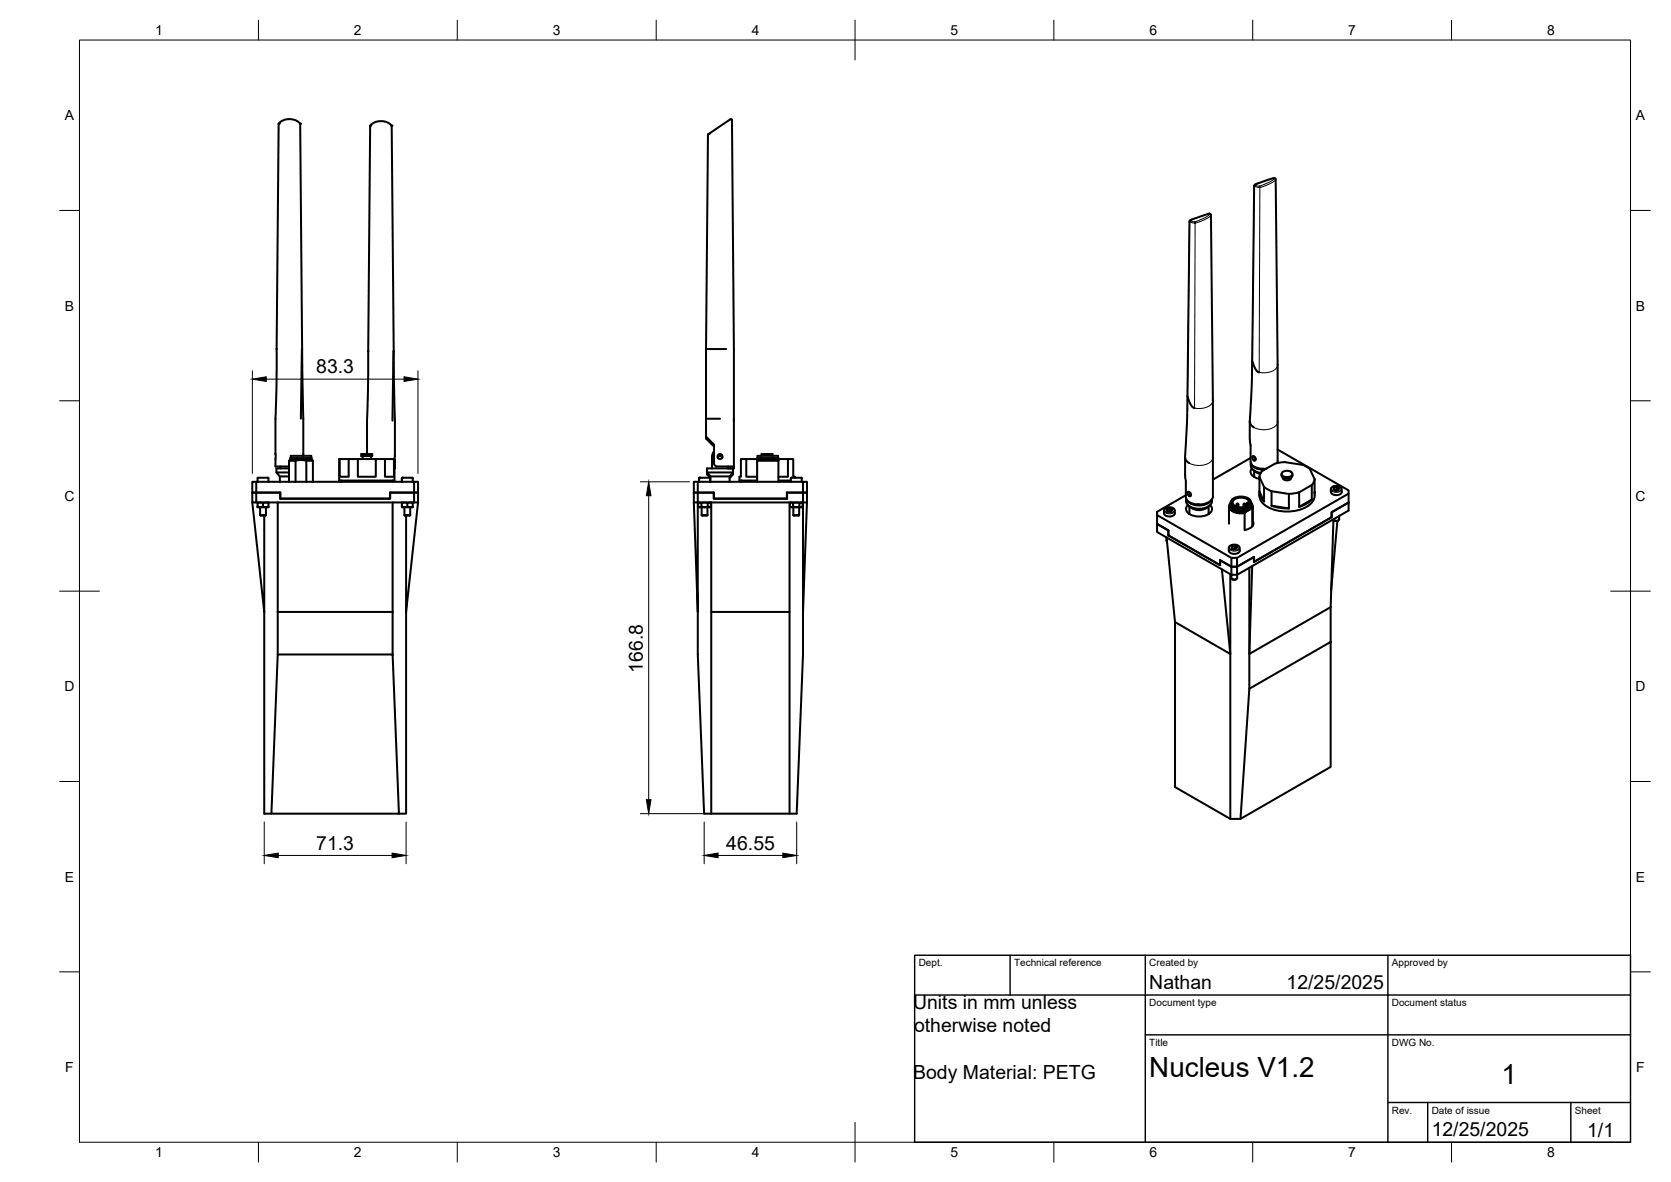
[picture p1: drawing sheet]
<svg xmlns="http://www.w3.org/2000/svg" width="420mm" height="297mm" viewBox="0 0 420 297" stroke-linecap="round" stroke-linejoin="round" font-family="sans-serif">
<!-- layer: Visible -->
<g fill="none" stroke="#000" stroke-width=".51">
<path d="M70.1 31.2l.7-.8 1.8-.5 1.8 .4 1.1 .8 .5 56.6M70.1 31.2l-.5 56.5M70.1 31.2h.1M178 33.9l-.5 53.8v22.5l2 2M178.1 33.7l5.5-3.7 .4 .1 .5 57.6v30h-1.5v-.5M178.1 33.7l-.1 .2M69.6 87.7l-.3 29.5h3.4M69.6 87.7h.1M76 87.7l.3 17.5-.1 9.4M76 87.7l-.4 17.5M92.6 88.2h.1M92.6 88.2l-.3 25.9"/>
<path d="M92.6 88.2l.5-56.6 1.2-.9 1.2-.3 1.7 .3 1.3 .9 .5 56.6M99 88.2l.3 17.5-.1 12M99 88.2l-.3 17.5M177.8 87.7h4.8M298.6 99.6l.5-44 .7-.5 4.3-1.4 .4 .3 .5 46.7v24.1a2.64 2.64 0 0 1-2.7 1.9 4 4 0 0 1-4-1.2l-.1-.5M314.8 94.9l-.5 10.4a1.82 1.82 0 0 0 1 2.1M314.9 90.7l.8 2.1 .5 .6 .4 .2M321.2 91.7l-.4-46.6-.2-.3-.3-.1-4.4 1.5-.6 .5-.5 47.9M321.2 91.7v24.1M69.5 118.7h3.2M70.4 119.7h2.3M70.5 117.2v.5"/>
<path d="M72.7 115.8h1.6v5.3M72.7 117.7h-3.2v1l.9 1v1.4M72.7 115.8v5.3M73 115.6v-.5h5.4v.5l.3 .2M73 115.6h5.4M73 115.6l-.3 .2M73.1 115.1v-.5h5.2v.5M74.3 115.8l1.2-.2 3.2 .2M77 115.8v5.3M78.7 115.8v5.3M85.3 115.4h.1v4.4h2.3v-4.4h2.3v4.4h4.5v-4.4h2.3v4.4h2.3v-4.4h.1v5.4h-13.9zM85.4 115.4h2.3"/>
<path d="M90 115.4h4.5M90.8 114.1h2.8v.5h-2.8zM91.2 114.6v.8M93.3 114.6v.8M96.8 115.4h2.3M177.5 109.7l2 2v5l.5 .5h4.5M177.7 105.2h3.3M177.8 119.2v-1.5h6.5v1l-.8 1M177.8 119.2h.4M177.8 119.2l.8 1M178.6 119.7h4.9M178.6 119.7l-.8-1h6.5v.5l-.8 1"/>
<path d="M178.6 119.7v1.4M179.5 113.4l-.4 1-.1 3.3M180.5 115l.4-.4 .4 .1 .3 .3M183.5 119.7v1.4M183.9 119.2h.4M187.6 115.4h2.8M190.4 115.6v-.5h5.3v.5M190.4 115.6h5.3M190.4 115.6v.2h5.3v5.3M190.4 119.8h-2.8v-4.4h-1.3v4.4h-.4v1h4.5M190.4 115.8v5.3M190.5 115.1v-.5h5.1v.5"/>
<path d="M191.5 114.6v-.5h2.7v.5M195.7 115.6v.2M195.7 119.8h2.4v-4.4h1.4v4.4h.3v.3M195.7 115.4h2.4M298 115v4.5M298 119.5l.2 1.4M298.5 103.9l-.5 10.3a1.84 1.84 0 0 0 1 2.2M300.4 102.6l-.5-.2-.5-.7-.8-2-.1 3.9M314.2 106v4.5M314.3 110.5l.2 1.5M314.5 112v4.1M314.5 115.1l-9.5 5.4"/>
<path d="M314.5 116v.3a2.13 2.13 0 0 0 2 1.4l1.9 .1M314.7 117.7a1.48 1.48 0 0 0 1 2.3l1 .3M314.9 114.7h.5l.3 .7a.42 .42 0 0 1-.5 .3 .42 .42 0 0 1-.3-.5zM315.1 118.1l.9 .7 .9 .3M315.3 114.7l.5 .7M315.3 118.3v1.6M315.6 115v.3M316.7 119.9l1.1 2.5v3.6l-1.1-2.5zM317.3 117.8h.1M317.4 117.8h.4M317.9 118.1a3 3 0 0 1-3.4-1.9 2.08 2.08 0 0 0 1.8 2.5l.7 .2M321.2 113l17.9 10.2v3.1"/>
<path d="M321.3 115.8l-.2 .6M322.2 119.1a1.39 1.39 0 0 0 2.2 1 .83 .83 0 0 0 .6-1M322.3 118.8a1.67 1.67 0 0 1 2.7 .3 1.57 1.57 0 0 1-2.8 0zM323.1 116.1l4.4 .7 1.9 1.1M323.1 116.1l-2.6 .4-3.1 1.9-.7 1.4M329.4 117.9l1.1 2.5M63.4 126.3l3 27.5v-24.2M64.4 123.8v2.5h-1v-2.5h7v1.5h27.7v-1.5h6M64.4 126.3h39.7M64.4 123.8v-2.7h-1v2.7h7.1v1.5h27.6v-1.5h7v-2.7h-1v2.7M64.4 121.1h39.7M64.8 126.4l.5-.1 .8 .1v.9l-.5 .2-.8-.2z"/>
<path d="M64.8 127.3v.2h2.7v-.2M64.8 126.3v.1M65.4 129.4h1.5M65.4 129.4l.1 .2 1.4-.2M65.4 127.5v1.9M66.9 127.5v1.9M67.4 120.1h-2.6v1M67.4 120l.1 .2v.9M67.5 126.3v.1l-.5-.1-.9 .1M67.5 126.4v.9l-.5 .2-.9-.2M69.8 126.3v27.5h28.9M85.7 120.7l-.1 .4"/>
<path d="M98.7 126.3v38.2M98.7 120.7l.2 .4M101 121.1v-.9l.2-.2 2.6 .1v1M101 126.4l.6-.1 .8 .1v.9l-.5 .2-.9-.2zM101 126.3v.1M101 127.3v.2M101 127.5h.1M101.1 127.5h2.7M101.1 126.3h-.1M101.7 129.4h1.4M101.7 129.4l.1 .2 1.3-.2M101.7 127.5v1.9"/>
<path d="M103.1 127.5v1.9M103.8 126.3h.1M103.8 126.3v.1l-.5-.1-.9 .1M103.8 126.4v.9l-.5 .2-.9-.2M103.8 127.3v.2M103.8 127.5h.1M104.1 123.8h1v2.5h-1zM105.1 126.3l-3 27.5v-24.2M174.5 126.3l1 27.5v-27.5h3.3M175.5 123.8v2.5h-1v-2.5h5v1.5h18.4v-1.5h5v2.5h-1v-2.5M175.5 121.1h-1v2.7h5v1.5h18.3v-1.5h5.1v-2.7h-1v2.7M175.6 127.3l.2 .2h2.7l.2-.2"/>
<path d="M175.8 121.1v-.9l.1-.2 2.6 .1v1M175.8 126.3l-.2 .1M176.4 126.4l-.4-.1-.4 .1v.9l.3 .2 .5-.2M176.4 129.4h1.5M176.4 129.4l.2 .2 1.3-.2M176.4 127.5v1.9M177.9 127.5v1.9M177.9 126.4l.3-.1 .5 .1v1l-.8-.1zM177.9 126.4l-.6-.1-.9 .1v.9l.6 .2 .9-.2M178.5 126.3l.2 .1M178.8 126.3h23.1v27.5l1-27.5M178.8 126.3v27.5h19.7v-27.5"/>
<path d="M186.4 120.7l-.2 .4M195.7 120.8h3.1M198.6 127.3l.3 .2h2.7l.2-.2M198.8 121.1v-.9l.2-.1h2.6v1M198.9 126.3l-.3 .1M199.4 126.4l-.3-.1-.5 .1v.9l.3 .2 .5-.2M199.5 129.4h1.4M199.5 129.4l.1 .2 1.3-.2M199.5 127.5v1.9M200.9 127.5v1.9M201 126.4l.3-.1 .5 .1v.9h-.8zM201 126.4l-.6-.1-1 .1v.9l.6 .2 1-.2"/>
<path d="M201.6 126.3l.2 .1M201.9 121.1h-26.4v2.7M292.8 127.9l.6-.3 .8-.1 .7 .1 .5 .6a1.39 1.39 0 0 1-1.3 1.7 1.39 1.39 0 0 1-1.4-1.6zM293.3 135.1v.8M293.3 135.9l.1 .2M293.3 135.1l16.3 9.3M293.3 135.1l2.1 21.2 14 8-2.2-21.2M293.5 127.9l.7-.1 .5 .3-.1 .4-.7 .1-.6-.3zM293.5 127.9v.5M293.8 134.5l13 7.5v-1.2M293.8 134.5v-1.2l-2.9-1.7v2.1l2.4 1.4M294.2 127.8v.6l-.5 .1"/>
<path d="M294.4 128.5l-.2 .1M298.2 121v4M298.2 124.4l-7.3 4.2v.8M298.6 123.7h.5l.4 .6a.41 .41 0 0 1-.5 .4 .41 .41 0 0 1-.3-.5zM298.7 126.9a1.42 1.42 0 0 0 .7 2.5 4.7 4.7 0 0 0 5.1-.8 1.23 1.23 0 0 0-.2-1.7M298.9 127.1a3.7 3.7 0 0 0 5.2 0M299.1 123.7l.4 .6M299.1 127.3v1.9M299.3 123.9v.3M301.1 126.8h.1M301.5 126.8h-.4M303.9 127.3v1.9"/>
<path d="M304.7 125.5a1.97 1.97 0 0 1-1.8 2.2 4.1 4.1 0 0 1-4.6-1.3l-.1-1.2a2.77 2.77 0 0 0 2.9 1.8l1.9-.2a2.51 2.51 0 0 0 1.6-1.2M309 138.4a1.58 1.58 0 0 0 2.7 0l-.1-1.1-1-.4h-.8l-.6 .3-.2 .3v.9M309 127.3v4.3M309.2 126.8a1.45 1.45 0 0 0 1.1 1.9l1.6 .3 1.1-.1M309.4 126.7a1.67 1.67 0 0 0 1.6 1.8l1.6 .1 1.3-.4M309.4 126.6l-.2 .2M309.5 126.3a1.76 1.76 0 0 0 1.8 1.9 3.1 3.1 0 0 0 3.2-1.1l.1-.8a1.5 1.5 0 0 1-1.5 1.8 3.4 3.4 0 0 1-3.7-1zM309.8 125.5a3.5 3.5 0 0 1 4.7 .4 1.61 1.61 0 0 1-1.8 1.8 3.1 3.1 0 0 1-3.2-1v-.8zM309.8 137.3l.7-.1 .5 .3-.1 .4-.7 .1-.6-.3zM309.8 137.3v.5M310.1 125.7a2.77 2.77 0 0 1 4 .4 1.71 1.71 0 0 1-2.1 1.4 1.71 1.71 0 0 1-2.1-1.4zM310.5 137.2v.6l-.5 .1"/>
<path d="M310.7 137.9l-.2-.1v.2M310.9 127.3v-.6l.3-.2 .2 .2v.8M313.2 127.3v-.6l-.4-.2-.1 .2v.8M313.5 126.5v.7M313.9 128.2l-1 .7v4.4M314.1 126.4l-.6 .1 .5 .2M314.7 126.5a1.1 1.1 0 0 1 .2 1.3M314.7 126.7l-.2 1-.6 .5M314.9 127.8l-1 .4M314.9 127.8v4.5M315 127.3v4.7M315 131a1.42 1.42 0 0 1-1.2 2l-.7 .2"/>
<path d="M315.3 140l-4.3 2.4h-1.4l-2.8-1.6M316.7 123.8a3.7 3.7 0 0 0 2.8 4 10.2 10.2 0 0 0 10.3-1.4 3.1 3.1 0 0 0 .8-2.6M316.7 123.5l.2 1.3 .9 1.2M317.8 122.4l1.9 1M319.7 123.5v3.6M319.7 123.5l4.4 .6M319.7 127.1l1.8 .5 2.6 .2M322.6 120a1.14 1.14 0 0 0 1 .7 1.14 1.14 0 0 0 1.1-.7M324.1 124.1v3.7l-4.4-.7M326.7 123.7l-2.6 .4M326.7 123.7v3.7M329.8 121.9v3.6"/>
<path d="M329.8 125.5l-3.1 1.9M329.8 121.9l-3.1 1.8M329.9 125.5l-1.4 1.1-1.8 .8M330.5 120.4v3.6v-.5M330.5 120.4l-.6 1.5M334.6 123.6a1.56 1.56 0 0 0 2.8 0l-.1-1-.4-.3-.7-.2-.8 .1-.6 .3-.2 .3v.8M334.8 129.9v.1M335.3 130.5l-.7 22.1M335.5 122.5l.7-.1 .5 .3-.2 .4-.7 .1-.5-.3zM335.5 122.5v.5M335.5 130.8h.9M336.2 122.4v.6l-.6 .1"/>
<path d="M336.3 130.9l-1.6 17.4M336.4 123.2h-.3M336.7 129.7v.8a.89 .89 0 0 1-1.4 .1M339.1 126.3l-4.3 2.4v1.3l-19.5 11.2v-1.2M339.1 126.3v2l-28.1 16.1M339.1 126.3l-4.3 2.5v1.2l-19.5 11.2v-1.2M339.1 124l-28.1 16.2M66.4 153.8v50.7h1.8M69.8 153.8v10.7M102.1 153.8v50.7h-1.8M175.5 153.8v10.7l1.5 40h23.3l1.6-40v-10.7M178.8 153.8v50.7"/>
<path d="M198.5 153.8v50.7M295.4 156.3v41.5l14 8h2.5M309.4 144.3v61.5M309.6 144.4v.9M309.6 142.4v2h1.4v-2M309.6 140.2l-18.7-10.8v2.3l2.9 1.6v1.3l13 7.4v-1.2M309.6 142.4v-2.2h1.4v2.2M309.9 145.6h.9M311.1 144.4v.8a.85 .85 0 0 1-1.5 0M314.1 142.7v30.4M314.9 142.3l-.8 22 20.5-11.7M334.6 152.6v8.7"/>
<path d="M69.8 164.5h28.9l1.6 40h-32.1zM314.1 173.1l20.5-11.8v31.4l-22.7 13.1z"/>
<circle cx="181" cy="114.7" r=".63"/>
</g>
<g fill="#000">
<circle cx="70.1" cy="31.1" r=".25"/>
<circle cx="75.4" cy="31.1" r=".25"/>
<circle cx="93.1" cy="31.6" r=".25"/>
<circle cx="98.4" cy="31.6" r=".25"/>
<circle cx="178.1" cy="33.7" r=".25"/>
<circle cx="101.2" cy="120.1" r=".25"/>
<circle cx="175.9" cy="120.1" r=".25"/>
</g>
<!-- layer: Visible Narrow -->
<g fill="none" stroke="#000" stroke-width=".25">
<path d="M299.2 55.4l-.1 .3M299.3 55.4l.6 .3h.6M299.3 55.4h.1M299.4 55.3h.1M299.4 55.3l-.1 .1M299.5 55.2l-.1 .1M299.6 55.2h-.1M299.8 55.1h.1M300.5 55.7v.4zM304 53.7l-4.5 1.5M304 53.7l.1 .1a8.2 8.2 0 0 1-3.6 1.9M304.1 53.7h-.1"/>
<path d="M304.5 54l-1.2 1-2.8 1.1M315.3 46.7h.1M315.5 46.5l-.1 .2M315.6 46.4h-.1M315.6 46.4l-.1 .1M315.7 46.3l-.1 .1M315.7 46.3v.1M315.8 46.3h-.1M315.8 46.3h.1M316.1 46.2h-.1M320.3 44.7l.1 .1a8.9 8.9 0 0 1-3.9 2l-1-.3M320.3 44.8l-4.5 1.5"/>
<path d="M320.3 44.7v.1M320.4 44.7l-.1 .1M320.8 45.1l-.5 .5-1.1 .6-2.4 .9v-.3v.3M298.6 99.7l-.1 4.2M298.6 99.7l.5-44 1.4 .4-.1 46.5a4.2 4.2 0 0 0 4.5-1.6l.1-.4M298.6 99.6v.1M314.9 90.7l-.1 4.2M314.9 90.7l.5-44 1.4 .4-.2 46.5a4.2 4.2 0 0 0 4.6-1.5l.1-.4M314.9 90.6v.1M321.3 91.7h.1M305 100.6h.1M305 115h.1"/>
<path d="M305 115a3 3 0 0 1-3.3 2l-1.7-.2-1-.4M317.4 117.8h.1M317.8 117.8h.1M321.3 106h.1M321.3 106a3 3 0 0 1-3.3 2l-1.7-.2-1-.4M292.7 128.3a1.57 1.57 0 0 0 2.7 0M292.9 127.9a1.49 1.49 0 0 1 2.4 .3 1.4 1.4 0 0 1-2.5 0zM301.1 126.8h.1M301.5 126.8h.1M309 137.7a1.57 1.57 0 0 0 2.7 0M309.2 137.3a1.49 1.49 0 0 1 2.4 .3 1.4 1.4 0 0 1-2.5 0zM310.9 126.8l.2 .1 .3-.1"/>
<path d="M311.1 126.6h.1M312.7 126.8l.2 .1 .3-.1M312.9 126.6h.1M313.8 126.7v.2M334.6 122.9a1.57 1.57 0 0 0 2.8 0M334.9 122.6a1.49 1.49 0 0 1 2.3 .2 1.4 1.4 0 0 1-2.4 0z"/>
</g>
<!-- layer: BORDER -->
<g fill="none" stroke="#000" stroke-width=".25">
<path d="M20 10.1h390v276.9h-390zM65 5.1v5M115 5.1v5M165 5.1v5M215 5.1v10M265 5.1v5M315 5.1v5M365 5.1v5M15 52.9h5M410 52.9h5M15 100.7h5M410 100.7h5"/>
<path d="M15 148.6h10M405 148.6h10M15 196.4h5M410 196.4h5M15 244.2h5M410 244.2h5M65 287v5M115 287v5M165 287v5M215 282.1v9.9M265 287v5M315 287v5"/>
<path d="M365 287v5"/>
</g>
<!-- layer: TITLEBLOCK -->
<path d="M230 240.1h180v46.9h-180zM230 250h180M254 240.1v9.9M288 240.1v46.9M349 240.1v46.9M288 260.1h122M349 277.1h61M359 277.1v9.9M395 277.1v9.9" fill="none" stroke="#000" stroke-width=".36"/>
<!-- layer: FD_Dimensions -->
<path d="M63.5 93.2v25.8M67 95.3h34.6M105.1 93.2v25.8M161 121.1h12.4M163.1 124.6v76.4M66.4 206.6v10.5M70 215h28.6M102.1 206.6v10.5M161 204.5h15.8M177.1 206.6v10.5M180.6 215h16.2M200.3 206.6v10.5" fill="none" stroke="#000" stroke-width=".25"/>
<path d="M63.5 95.3l3.5-.6v1.1zM101.6 94.7l3.5 .6-3.5 .5zM163.1 121.1l.6 3.5h-1.2zM66.4 215l3.6-.6v1.1zM98.6 214.4l3.5 .6-3.5 .5zM162.5 201h1.2l-.6 3.5zM177.1 215l3.5-.6v1.1zM196.8 214.4l3.5 .6-3.5 .5z" fill="#000" stroke="#000" stroke-width=".25"/>
<g font-size="7">
<text x="289" y="270.6">Nucleus V1.2</text>
<text x="377.5" y="272.3">1</text>
</g>
<g font-size="4.9">
<text x="79.5" y="93.8">83.3</text>
<text x="161.6" y="169" transform="rotate(-90 161.6 169)">166.8</text>
<text x="79.5" y="213.5">71.3</text>
<text x="182.6" y="213.5">46.55</text>
<text x="289" y="248.5">Nathan</text>
<text x="323.5" y="248.5">12/25/2025</text>
<text x="229.6" y="253.5">Units in mm unless</text>
<text x="229.8" y="259.4">otherwise noted</text>
<text x="229.6" y="271.1">Body Material: PETG</text>
<text x="360" y="285.5">12/25/2025</text>
<text x="399.1" y="285.7">1/1</text>
</g>
<g font-size="3.5">
<text x="39" y="8.8">1</text>
<text x="89" y="8.8">2</text>
<text x="139" y="8.8">3</text>
<text x="189" y="8.8">4</text>
<text x="239" y="8.8">5</text>
<text x="289" y="8.8">6</text>
<text x="339" y="8.8">7</text>
<text x="389" y="8.8">8</text>
<text x="16.3" y="30.2">A</text>
<text x="411.3" y="30.2">A</text>
<text x="16.3" y="78">B</text>
<text x="411.3" y="78">B</text>
<text x="16.2" y="125.9">C</text>
<text x="411.2" y="125.9">C</text>
<text x="16.2" y="173.7">D</text>
<text x="411.2" y="173.7">D</text>
<text x="16.3" y="221.6">E</text>
<text x="411.3" y="221.6">E</text>
<text x="16.4" y="269.4">F</text>
<text x="411.4" y="269.4">F</text>
<text x="39" y="290.8">1</text>
<text x="89" y="290.8">2</text>
<text x="139" y="290.8">3</text>
<text x="189" y="290.8">4</text>
<text x="239" y="290.8">5</text>
<text x="289" y="290.8">6</text>
<text x="339" y="290.8">7</text>
<text x="389" y="290.8">8</text>
</g>
<g font-size="2.5">
<text x="231" y="242.9">Dept.</text>
<text x="255" y="242.9">Technical reference</text>
<text x="289" y="242.9">Created by</text>
<text x="350" y="242.9">Approved by</text>
<text x="289" y="252.8">Document type</text>
<text x="350" y="252.8">Document status</text>
<text x="289" y="262.9">Title</text>
<text x="350" y="262.9">DWG No.</text>
<text x="350" y="279.9">Rev.</text>
<text x="360" y="279.9">Date of issue</text>
<text x="396" y="279.9">Sheet</text>
</g>
</svg>
